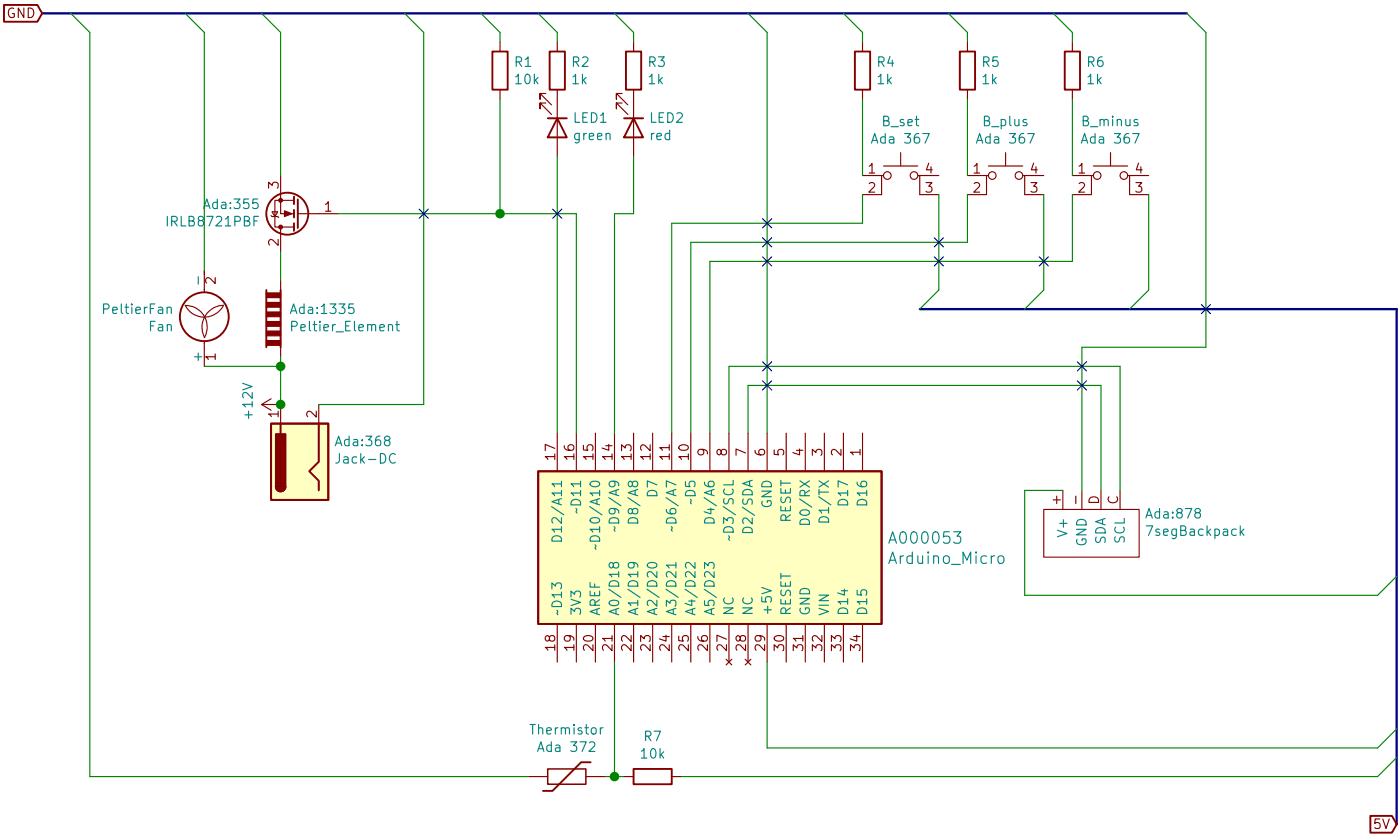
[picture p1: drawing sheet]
<svg xmlns="http://www.w3.org/2000/svg" width="186mm" height="111mm" viewBox="0 0 186 111" stroke-linecap="round" stroke-linejoin="round" font-family="sans-serif">
<g fill="none" stroke="#840000" stroke-width=".15">
<path d="M66.6 5.6v1.3M66.6 11.9v1.3M72.7 12.4h-.8v.8v-.8l1.5 1.6M72.7 13.7h-.8v.8v-.8l1.5 1.5M74.2 5.6v1.3M74.2 11.9v8.9M82.8 12.4h-.7v.8v-.8l1.5 1.6M82.8 13.7h-.7v.8v-.8l1.5 1.5M84.4 5.6v1.3M84.4 11.9v8.9M114.8 5.6v1.3M114.8 11.9v1.3"/>
<path d="M128.8 5.6v1.3M128.8 11.9v1.3M142.8 5.6v1.3M142.8 11.9v1.3M27.2 36.1v2.8M36.1 28.7l.1 .1h.8l.1 .2M36.2 28.2h.8l-.4 .6zM37.4 23.4v5h1.7M37.4 30.2v3.3M37.4 37.3v1.3M39.1 26.7h-2.5v3.5h2.5M39.6 28.4h5.4"/>
<path d="M114.8 23.4h2.6M117.6 23.4h-.2v2.5h-2.6M117.6 22.1h4.6M119.9 20.3v1.8M122.2 23.4h.3v2.5h2.5M122.5 23.4h2.5M128.8 23.4h2.5M131.6 23.4h-.3v2.5h-2.5M131.6 22.1h4.6M133.9 20.3v1.8M136.2 23.4h.2v2.5h2.6M136.4 23.4h2.6"/>
<path d="M142.8 23.4h2.5M145.6 23.4h-.3v2.5h-2.5M145.6 22.1h4.5M147.9 20.3v1.8M150.1 23.4h.3v2.5h2.5M150.4 23.4h2.5M24.7 40.7a2.86 2.86 0 0 1 2.5 4.3M24.7 40.6a2.83 2.83 0 0 0 2.5 1.6 2.83 2.83 0 0 0 2.5-1.6 2.91 2.91 0 0 0-2.4 4.3M27.2 45.4v3.4M34.8 53.8h2.6v2.6M34.8 53.8l1.3 .8M36.1 53.1l-1.3 .7"/>
<path d="M37.4 46.2v1.3M42.4 53.8v2.6M74.2 57.7v5M76.7 57.7v5M79.3 57.7v5M81.8 57.7v5M84.4 57.7v5M86.9 57.7v5M89.4 57.7v5M92 57.7v5M94.5 57.7v5M97.1 57.7v5"/>
<path d="M99.6 57.7v5M102.1 57.7v5M104.7 57.7v5M107.2 57.7v5M109.8 57.7v5M112.3 57.7v5M114.8 57.7v5M139 67.8h12.7v6.4h-12.7zM141.5 65.3v2.5M144 65.3v2.5M146.6 65.3v2.5M149.1 65.3v2.5"/>
<path d="M74.2 83.1v5M76.7 83.1v5M79.3 83.1v5M81.8 83.1v5M84.4 83.1v5M86.9 83.1v5M89.4 83.1v5M92 83.1v5M94.5 83.1v5M96.7 87.8l.7 .7M97.1 83.1v5M97.4 87.8l-.7 .7"/>
<path d="M99.2 87.8l.8 .7M99.6 83.1v5M100 87.8l-.8 .7M102.1 83.1v5M104.7 83.1v5M107.2 83.1v5M109.8 83.1v5M112.3 83.1v5M114.8 83.1v5M70.4 103.4h2.5M78 103.4h2.5M83.1 103.4h1.3"/>
<path d="M89.4 103.4h1.3"/>
<circle cx="118.1" cy="23.4" r=".51"/>
<circle cx="121.7" cy="23.4" r=".51"/>
<circle cx="132.1" cy="23.4" r=".51"/>
<circle cx="135.7" cy="23.4" r=".51"/>
<circle cx="146.1" cy="23.4" r=".51"/>
<circle cx="149.6" cy="23.4" r=".51"/>
</g>
<g fill="none" stroke="#008484" stroke-width=".15">
<path d="M122.9 17.8h.8l-.5 1.3M136.8 17.8h.9l-.6 1.3M150.8 17.8h.9l-.6 1.3M34.4 28.8h-.6v1.3M22.2 41l.1-.1a.31 .31 0 0 1 .5 .2v.6M52.7 43.2h.5M52.9 42.8v1.1v.1h.3M52.6 60.5a.52 .52 0 0 0-.6 0 .52 .52 0 0 0-.2 .6 .47 .47 0 0 0 .3 .5 .47 .47 0 0 0 .5-.1M73.5 78.4v-.8l.5 .4 .1-.4h.5l.1 .3v.3l-.1 .2M73.6 71.6a.72 .72 0 0 1 1.1 .1v.3h-1.2zM76.7 67.7l.1 .2-.1 .2 .1 .2M78.6 71.6a.72 .72 0 0 1 1.2 .1v.3h-1.2z"/>
<path d="M79.2 72.5l.1 .2-.1 .2 .1 .2M81.3 69a.67 .67 0 0 1 .7-.1 .67 .67 0 0 1 .4 .7h-1.3v-.3zM81.7 75.1l.2-.2h.2l.3 .2-.1 .4-.2 .1h-.2l-.2-.1v-.4l-.2-.2h-.3l-.1 .2v.3l.3 .2 .3-.2M81.8 70.1l.1 .2-.1 .2 .1 .2M83.8 69a.67 .67 0 0 1 .8-.1 .67 .67 0 0 1 .3 .7h-1.3v-.3zM84.2 74.9l.2 .2v.4l-.2 .1h-.3l-.2-.1-.1-.4 .2-.2a1.1 1.1 0 0 1 1.1 .2v.4M86.3 75.1a.83 .83 0 0 1 1.1 .1 .67 .67 0 0 1-.5 .5 .67 .67 0 0 1-.6-.3l-.1-.1zM88.9 69a.67 .67 0 0 1 .8-.1 .67 .67 0 0 1 .3 .7h-1.3v-.3zM89.4 70.1l.1 .2-.1 .2 .1 .2M90 75.2h-1.3l.4 .4M90 74.9v.7M91.9 66.5l.1 .1-.1 .3 .1 .2"/>
<path d="M92.5 74.9v.8l-.7-.8h-.2h-.2l-.1 .2v.3l.1 .2M93.8 75.7v-.8l.5 .4 .1-.4h.5l.2 .2v.4l-.2 .2M94 69a.67 .67 0 0 1 .7-.1 .67 .67 0 0 1 .4 .7h-1.3v-.3zM96.5 70.2a.67 .67 0 0 1 .8 0 .67 .67 0 0 1 .3 .6h-1.3v-.3zM97 71.3l.1 .2-.1 .2 .1 .2M99.1 70.3a.67 .67 0 0 1 .7-.1 .67 .67 0 0 1 .3 .7h-1.2v-.3zM101.4 78.2l1.3 .4-1.3 .4M106.7 69.2a.67 .67 0 0 1 .7-.1 .67 .67 0 0 1 .4 .7h-1.3v-.3zM109.1 69a.72 .72 0 0 1 1.2 .2v.3h-1.3zM132.9 74.1a.41 .41 0 0 1 .8 .2v.4a.4 .4 0 0 1-.4 .3 .4 .4 0 0 1-.4-.3zM165.3 70.8l.3 .5M165.6 70.4l-.5 .5"/>
<path d="M79.9 96.9v.8M80.3 96.9h-.2l-.2 .2"/>
</g>
<g fill="none" stroke="#840000" stroke-width=".25">
<path d="M.5 .7h4.5l.6 1.1-.6 1.1h-4.5zM65.6 6.9h2v5h-2zM72.9 15.7h2.6M73.2 6.9h2v5h-2zM74.2 15.7l1.3 2.6h-2.6zM83.1 15.7h2.5M83.3 6.9h2.1v5h-2.1zM84.4 15.7l1.2 2.6h-2.5zM113.8 6.9h2v5h-2zM127.8 6.9h2v5h-2zM141.8 6.9h2v5h-2zM35.5 38.6v7.6"/>
<path d="M39.1 26.2v1M39.1 27.9v1.1M39.1 29.7v1M39.6 26.5v3.9M36.1 56.4h7.6v10.1h-7.6zM37.4 56.4v1.3M42.4 56.4v5.1l-1.2 1.2 1.2 1.3v1.3M36.7 64.8a.63 .63 0 0 0 .7 .6 .63 .63 0 0 0 .6-.6M71.7 62.7h45.7v20.4h-45.7zM78.6 101.5h-1.2l-3.8 3.8h-1.3M84.4 102.4h5v2h-5zM182.4 108.6h2.9l.7 1.1-.7 1.1h-2.9z"/>
<circle cx="38.2" cy="28.4" r="2.79"/>
<circle cx="27.2" cy="42.2" r="3.3"/>
</g>
<path d="M72.9 102.4h5.1v2h-5.1z" fill="none" stroke="#840000" stroke-width=".2"/>
<g fill="#ffffc2" stroke="#ffffc2" stroke-width=".13">
<path d="M71.7 62.7h45.7v20.4h-45.7z"/>
<path d="M36.1 56.4h7.6v10.1h-7.6z"/>
</g>
<g fill="#840000" stroke="#840000" stroke-width=".25">
<path d="M36.7 64.8h1.3a.63 .63 0 0 1-.6 .6 .63 .63 0 0 1-.7-.6z"/>
<path d="M36.7 57.8h1.3v7h-1.3z"/>
<path d="M37.4 38.6v7.6z"/>
</g>
<g fill="#840000" stroke="#840000" stroke-width=".15">
<path d="M35.5 45.3h1.9v.7h-1.9z"/>
<path d="M35.5 44.1h1.9v.6h-1.9z"/>
<path d="M35.5 42.8h1.9v.6h-1.9z"/>
<path d="M35.5 41.5h1.9v.7h-1.9z"/>
<path d="M35.5 40.3h1.9v.6h-1.9z"/>
<path d="M35.5 39h1.9v.6h-1.9z"/>
<path d="M37.9 28.1l1 .3-1 .4z"/>
<circle cx="37.4" cy="26.7" r=".25"/>
<circle cx="37.4" cy="30.2" r=".25"/>
</g>
<path d="M5.6 1.8h152.4M122.5 41.1h63.5v68.6" fill="none" stroke="#000084" stroke-width=".3"/>
<g fill="none" stroke="#008400" stroke-width=".15">
<path d="M9.4 1.8l2.6 2.5v99.1h58.4M24.7 1.8l2.5 2.5v31.8M34.8 1.8l2.6 2.5v19.1M53.9 1.8l2.5 2.5v49.5h-14M64 1.8l2.6 2.5v1.3M66.6 13.2v15.2M71.7 1.8l2.5 2.5v1.3M81.8 1.8l2.6 2.5v1.3M99.6 1.8l2.5 2.5v53.4M112.3 1.8l2.5 2.5v1.3M114.8 13.2v10.2M126.3 1.8l2.5 2.5v1.3"/>
<path d="M128.8 13.2v10.2M140.2 1.8l2.6 2.5v1.3M142.8 13.2v10.2M158 1.8l2.6 2.5v41.9h-16.6v19.1M37.4 33.5v3.8M45 28.4h31.7v29.3M74.2 20.8v36.9M84.4 20.8v7.6h-2.6v29.3M114.8 25.9v3.8h-25.4v28M125 25.9v12.7l-2.5 2.5M128.8 25.9v6.4h-36.8v25.4M139 25.9v12.7l-2.6 2.5"/>
<path d="M142.8 25.9v8.9h-48.3v22.9M152.9 25.9v12.7l-2.5 2.5M27.2 48.8h10.2M37.4 47.5v6.3M97.1 57.7v-8.9h52v16.5M99.6 57.7v-6.4h47v14M141.5 65.3h-5.1v13.9h47l2.6-2.5M81.8 88.1v15.3M102.1 88.1v11.5h81.3l2.6-2.6M80.5 103.4h2.6M186 100.8l-2.6 2.6h-92.7"/>
</g>
<g fill="#008400" stroke="#008400" stroke-width=".25">
<circle cx="66.6" cy="28.4" r=".51"/>
<circle cx="37.4" cy="53.8" r=".51"/>
<circle cx="37.4" cy="48.8" r=".51"/>
<circle cx="81.8" cy="103.4" r=".51"/>
</g>
<g fill="none" stroke="#000084" stroke-width=".15">
<path d="M55.8 27.8l1.2 1.3M57 27.8l-1.2 1.3M73.6 27.8l1.2 1.3M74.8 27.8l-1.2 1.3M101.5 29.1l1.2 1.2M101.5 31.6l1.2 1.3M101.5 34.2l1.2 1.2M102.7 29.1l-1.2 1.2M102.7 31.6l-1.2 1.3M102.7 34.2l-1.2 1.2M124.4 31.6l1.2 1.3M124.4 34.2l1.2 1.2"/>
<path d="M125.6 31.6l-1.2 1.3M125.6 34.2l-1.2 1.2M138.4 34.2l1.2 1.2M139.6 34.2l-1.2 1.2M101.5 50.7l1.2 1.2M101.5 48.2l1.2 1.2M102.7 50.7l-1.2 1.2M102.7 48.2l-1.2 1.2M143.4 48.2l1.3 1.2M143.4 50.7l1.3 1.2M144.7 48.2l-1.3 1.2M144.7 50.7l-1.3 1.2"/>
<path d="M159.9 40.5l1.3 1.3M161.2 40.5l-1.3 1.3"/>
</g>
<g font-size="2.1" fill="#008484">
<text x="118.6" y="75.1">Arduino_Micro</text>
<text x="118.9" y="72.4">A000053</text>
</g>
<g font-size="1.8" fill="#840000">
<text x=".9" y="2.4">GND</text>
<text x="115.6" y="23.1">1</text>
<text x="123.2" y="23.1">4</text>
<text x="129.6" y="23.1">1</text>
<text x="137.2" y="23.1">4</text>
<text x="143.6" y="23.1">1</text>
<text x="151.2" y="23.1">4</text>
<text x="37.1" y="25.1" transform="rotate(-90 37.1 25.1)">3</text>
<text x="43.2" y="28.2">1</text>
<text x="115.6" y="25.7">2</text>
<text x="123.2" y="25.7">3</text>
<text x="129.6" y="25.7">2</text>
<text x="137.2" y="25.7">3</text>
<text x="143.6" y="25.7">2</text>
<text x="151.2" y="25.7">3</text>
<text x="37.1" y="32.7" transform="rotate(-90 37.1 32.7)">2</text>
<text x="28.7" y="37.8" transform="rotate(-90 28.7 37.8)">2</text>
<text x="28.7" y="48" transform="rotate(-90 28.7 48)">1</text>
<text x="37.1" y="55.6" transform="rotate(-90 37.1 55.6)">1</text>
<text x="42.2" y="55.6" transform="rotate(-90 42.2 55.6)">2</text>
<text x="73.9" y="61.2" transform="rotate(-90 73.9 61.2)">17</text>
<text x="76.5" y="61.2" transform="rotate(-90 76.5 61.2)">16</text>
<text x="79" y="61.2" transform="rotate(-90 79 61.2)">15</text>
<text x="81.6" y="61.2" transform="rotate(-90 81.6 61.2)">14</text>
<text x="84.1" y="61.2" transform="rotate(-90 84.1 61.2)">13</text>
<text x="86.6" y="61.2" transform="rotate(-90 86.6 61.2)">12</text>
<text x="89.2" y="61.2" transform="rotate(-90 89.2 61.2)">11</text>
<text x="91.7" y="61.2" transform="rotate(-90 91.7 61.2)">10</text>
<text x="94.3" y="60.7" transform="rotate(-90 94.3 60.7)">9</text>
<text x="96.8" y="60.7" transform="rotate(-90 96.8 60.7)">8</text>
<text x="99.3" y="60.7" transform="rotate(-90 99.3 60.7)">7</text>
<text x="101.9" y="60.7" transform="rotate(-90 101.9 60.7)">6</text>
<text x="104.4" y="60.7" transform="rotate(-90 104.4 60.7)">5</text>
<text x="107" y="60.7" transform="rotate(-90 107 60.7)">4</text>
<text x="109.5" y="60.7" transform="rotate(-90 109.5 60.7)">3</text>
<text x="112" y="60.7" transform="rotate(-90 112 60.7)">2</text>
<text x="114.6" y="60.7" transform="rotate(-90 114.6 60.7)">1</text>
<text x="141.2" y="67.1" transform="rotate(-90 141.2 67.1)">+</text>
<text x="143.8" y="66.8" transform="rotate(-90 143.8 66.8)">-</text>
<text x="146.3" y="67.2" transform="rotate(-90 146.3 67.2)">D</text>
<text x="148.9" y="67.2" transform="rotate(-90 148.9 67.2)">C</text>
<text x="73.9" y="86.6" transform="rotate(-90 73.9 86.6)">18</text>
<text x="76.5" y="86.6" transform="rotate(-90 76.5 86.6)">19</text>
<text x="79" y="86.6" transform="rotate(-90 79 86.6)">20</text>
<text x="81.6" y="86.6" transform="rotate(-90 81.6 86.6)">21</text>
<text x="84.1" y="86.6" transform="rotate(-90 84.1 86.6)">22</text>
<text x="86.6" y="86.6" transform="rotate(-90 86.6 86.6)">23</text>
<text x="89.2" y="86.6" transform="rotate(-90 89.2 86.6)">24</text>
<text x="91.7" y="86.6" transform="rotate(-90 91.7 86.6)">25</text>
<text x="94.3" y="86.6" transform="rotate(-90 94.3 86.6)">26</text>
<text x="96.8" y="86.6" transform="rotate(-90 96.8 86.6)">27</text>
<text x="99.3" y="86.6" transform="rotate(-90 99.3 86.6)">28</text>
<text x="101.9" y="86.6" transform="rotate(-90 101.9 86.6)">29</text>
<text x="104.4" y="86.6" transform="rotate(-90 104.4 86.6)">30</text>
<text x="107" y="86.6" transform="rotate(-90 107 86.6)">31</text>
<text x="109.5" y="86.6" transform="rotate(-90 109.5 86.6)">32</text>
<text x="112" y="86.6" transform="rotate(-90 112 86.6)">33</text>
<text x="114.6" y="86.6" transform="rotate(-90 114.6 86.6)">34</text>
<text x="183" y="110.4">5V</text>
</g>
<g font-size="1.8" fill="#008484">
<text x="68.6" y="8.9">R1</text>
<text x="68.7" y="11.2">10k</text>
<text x="76.2" y="8.9">R2</text>
<text x="76.2" y="11.2">1k</text>
<text x="86.3" y="8.9">R3</text>
<text x="86.4" y="11.2">1k</text>
<text x="116.8" y="8.9">R4</text>
<text x="116.8" y="11.2">1k</text>
<text x="130.8" y="8.9">R5</text>
<text x="130.8" y="11.2">1k</text>
<text x="144.8" y="8.9">R6</text>
<text x="144.8" y="11.2">1k</text>
<text x="76.4" y="16.4">LED1</text>
<text x="86.5" y="16.4">LED2</text>
<text x="117.5" y="16.8">B_set</text>
<text x="130.9" y="16.8">B_plus</text>
<text x="144.1" y="16.8">B_minus</text>
<text x="76.5" y="18.7">green</text>
<text x="86.6" y="18.7">red</text>
<text x="116.5" y="19.1">Ada 367</text>
<text x="130.5" y="19.1">Ada 367</text>
<text x="144.5" y="19.1">Ada 367</text>
<text x="27.4" y="27.8">Ada:355</text>
<text x="22.5" y="30.1">IRLB8721PBF</text>
<text x="14" y="41.8">PeltierFan</text>
<text x="26.9" y="37.6" transform="rotate(-90 26.9 37.6)">-</text>
<text x="39" y="41.8">Ada:1335</text>
<text x="19.9" y="44.1">Fan</text>
<text x="39.3" y="44.1">Peltier_Element</text>
<text x="26.9" y="48" transform="rotate(-90 26.9 48)">+</text>
<text x="33.7" y="55.5" transform="rotate(-90 33.7 55.5)">+12V</text>
<text x="44.9" y="59.4">Ada:368</text>
<text x="45.2" y="61.7">Jack-DC</text>
<text x="74.8" y="70.7" transform="rotate(-90 74.8 70.7)">D12/A11</text>
<text x="77.4" y="67" transform="rotate(-90 77.4 67)">D11</text>
<text x="79.9" y="70.7" transform="rotate(-90 79.9 70.7)">D10/A10</text>
<text x="82.4" y="68.8" transform="rotate(-90 82.4 68.8)">D9/A9</text>
<text x="85" y="68.8" transform="rotate(-90 85 68.8)">D8/A8</text>
<text x="87.5" y="66" transform="rotate(-90 87.5 66)">D7</text>
<text x="90.1" y="68.8" transform="rotate(-90 90.1 68.8)">D6/A7</text>
<text x="92.6" y="66" transform="rotate(-90 92.6 66)">D5</text>
<text x="95.1" y="68.8" transform="rotate(-90 95.1 68.8)">D4/A6</text>
<text x="97.7" y="70.1" transform="rotate(-90 97.7 70.1)">D3/SCL</text>
<text x="100.2" y="70.2" transform="rotate(-90 100.2 70.2)">D2/SDA</text>
<text x="102.8" y="67.7" transform="rotate(-90 102.8 67.7)">GND</text>
<text x="105.3" y="69.6" transform="rotate(-90 105.3 69.6)">RESET</text>
<text x="107.8" y="69" transform="rotate(-90 107.8 69)">D0/RX</text>
<text x="110.4" y="68.8" transform="rotate(-90 110.4 68.8)">D1/TX</text>
<text x="112.9" y="67" transform="rotate(-90 112.9 67)">D17</text>
<text x="115.5" y="67" transform="rotate(-90 115.5 67)">D16</text>
<text x="142.1" y="71" transform="rotate(-90 142.1 71)">V+</text>
<text x="152.8" y="69">Ada:878</text>
<text x="153" y="71.3">7segBackpack</text>
<text x="144.7" y="72.8" transform="rotate(-90 144.7 72.8)">GND</text>
<text x="147.2" y="72.6" transform="rotate(-90 147.2 72.6)">SDA</text>
<text x="149.8" y="72.4" transform="rotate(-90 149.8 72.4)">SCL</text>
<text x="74.8" y="82" transform="rotate(-90 74.8 82)">D13</text>
<text x="77.4" y="82" transform="rotate(-90 77.4 82)">3V3</text>
<text x="79.9" y="82" transform="rotate(-90 79.9 82)">AREF</text>
<text x="82.4" y="82" transform="rotate(-90 82.4 82)">A0/D18</text>
<text x="85" y="82" transform="rotate(-90 85 82)">A1/D19</text>
<text x="87.5" y="82" transform="rotate(-90 87.5 82)">A2/D20</text>
<text x="90.1" y="82" transform="rotate(-90 90.1 82)">A3/D21</text>
<text x="92.6" y="82" transform="rotate(-90 92.6 82)">A4/D22</text>
<text x="95.1" y="82" transform="rotate(-90 95.1 82)">A5/D23</text>
<text x="97.7" y="82" transform="rotate(-90 97.7 82)">NC</text>
<text x="100.2" y="82" transform="rotate(-90 100.2 82)">NC</text>
<text x="102.8" y="82" transform="rotate(-90 102.8 82)">+5V</text>
<text x="105.3" y="82" transform="rotate(-90 105.3 82)">RESET</text>
<text x="107.8" y="82" transform="rotate(-90 107.8 82)">GND</text>
<text x="110.4" y="82" transform="rotate(-90 110.4 82)">VIN</text>
<text x="112.9" y="82" transform="rotate(-90 112.9 82)">D14</text>
<text x="115.5" y="82" transform="rotate(-90 115.5 82)">D15</text>
<text x="70.8" y="97.8">Thermistor</text>
<text x="72.1" y="100.1">Ada 372</text>
<text x="85.4" y="101">10k</text>
<text x="85.8" y="98.7">R7</text>
</g>
</svg>
